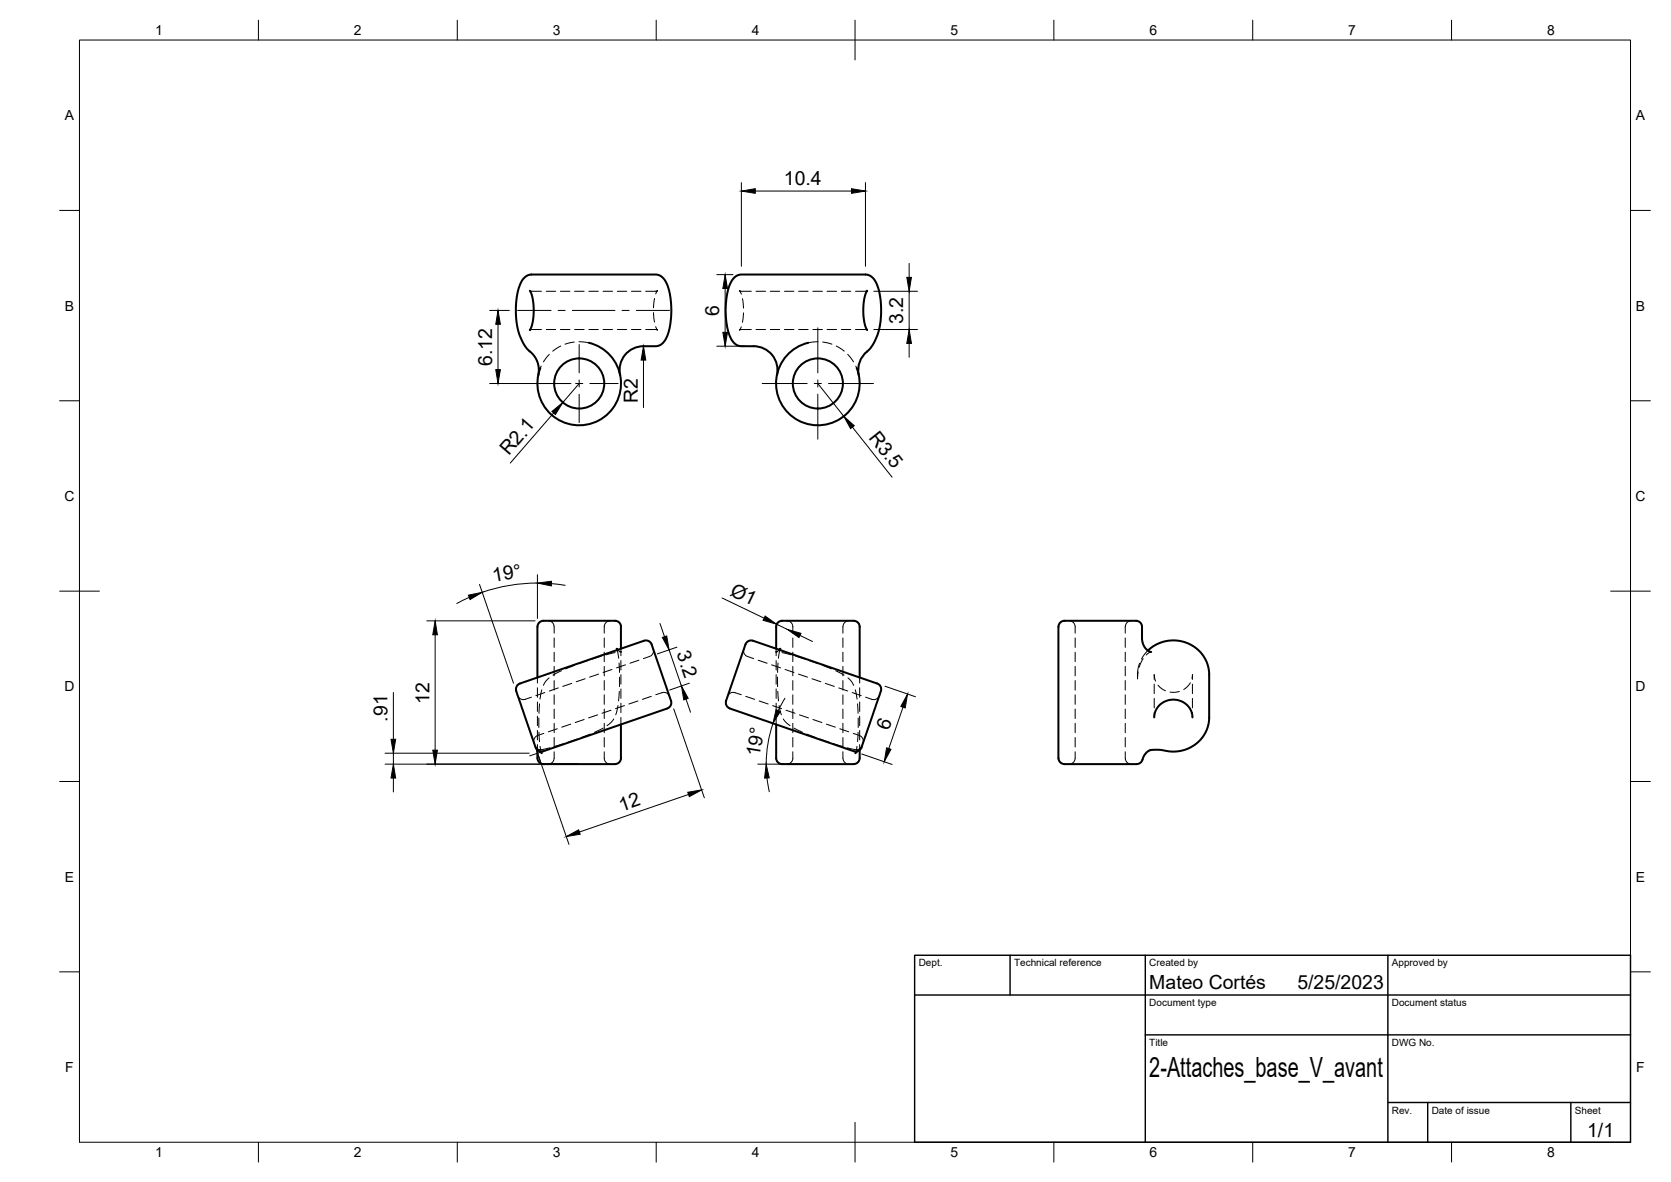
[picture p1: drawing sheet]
<svg xmlns="http://www.w3.org/2000/svg" width="420mm" height="297mm" viewBox="0 0 420 297" stroke-linecap="round" stroke-linejoin="round" font-family="sans-serif">
<!-- layer: Visible -->
<g fill="none" stroke="#000" stroke-width=".51">
<path d="M133.2 73.1l.7 1.7 .3 2.6-.2 3.4-.8 2.1M218 73.1l-.6 1.7-.3 2.6 .2 3.4 .7 2.1M135.4 94.2a6.9 6.9 0 0 0-2.9-6.5l-1.2-1.9-1.1-3-.4-2.6v-3.8l.4-3 .7-2.3 1.2-1.6 1.4-.5h31.5l1.1 .3 1.1 1.2 1 2.3 .5 3.4v3.6l-.3 2.7-1 2.8-1 1.2-.7 .4-.9 .1a11.9 11.9 0 0 0-5 .3 6 6 0 0 0-3.9 6.9M148.1 86.1a10.5 10.5 0 0 1 7.6 13.2 10.5 10.5 0 0 1-13.5 7 10.5 10.5 0 0 1-6.3-13.8M189.5 87h-3.3l-1.3-.5-1.1-1.5-.9-2.5-.4-4.1 .3-4.4 .5-2.1 .7-1.3 1.1-1.3 1.1-.3h31.5l1.4 .5 1.2 1.6 .9 2.7 .4 3.5-.2 3.3-.5 2.8-1.2 2.8-1.2 1.8a6.2 6.2 0 0 0-2.6 6.2M189.5 87a6 6 0 0 1 5.9 7.2M203.2 86.1a10.5 10.5 0 0 0-7.7 13.2 10.5 10.5 0 0 0 13.5 7 10.5 10.5 0 0 0 6.4-13.8M155.1 163l.2 .3M156.1 163v-5.5a1.72 1.72 0 0 0-2.2-1.5h-16.2a2.31 2.31 0 0 0-2.5 1l-.1 13.3M182.6 176.1a1.49 1.49 0 0 0 .9 1.9l31.2 10.8M195.2 163v-5.5a1.71 1.71 0 0 1 2.1-1.5h16.3a2.35 2.35 0 0 1 2.5 1l.1 13.3M196.2 163l-.2 .3"/>
<path d="M221.5 173.7l-4.9 14.2M221.5 173.7a1.48 1.48 0 0 0-.9-1.9l-31.3-10.8a1.72 1.72 0 0 0-2.1 1.6l-4.6 13.5M288.6 163.5l1.4-1.1 2-1 1.5-.4 2-.1 1.6 .3 1.8 .5 1.4 .8 1.5 1.3 1.3 2 .8 2.3 .1 12.4-.3 2.2-1.1 2.2-1.5 1.8-1.8 1.2-1.8 .6-2.1 .4-3.8-.5-2.2 .1-1.1 .5-.8 1.2a2.34 2.34 0 0 1-1.8 1.8h-17.4a1.84 1.84 0 0 1-2.2-1.5l.1-33.5a2.28 2.28 0 0 1 2.5-1h15.9a2.35 2.35 0 0 1 2.5 1v3.7l.3 1 .3 .8 .6 .8 1.2 .5M134.7 187.8a1.51 1.51 0 0 0 1.9 1l31.2-10.8a1.68 1.68 0 0 0 .7-2.5l-4.3-12.6a2.71 2.71 0 0 0-1.3-1.9h-.9l-31.3 10.8a1.73 1.73 0 0 0-.7 2.5l4.7 13.6M135.8 188.8l.4 .5M156.1 182.1v8.4a1.74 1.74 0 0 1-2.1 1.5h-16.6a1.87 1.87 0 0 1-2.3-1.5v-2M195.2 182.1v8.4a1.73 1.73 0 0 0 2.1 1.5h16.6a1.89 1.89 0 0 0 2.3-1.5v-2M215.5 188.8l-.4 .5M216.6 187.8a1.49 1.49 0 0 1-1.9 1M290.2 180.3l.3-1.6 1.1-1.5 1.2-.9 2-.5 1.8 .3 .8 .3 1 .8 1.1 1.5 .3 1.6"/>
<circle cx="145.6" cy="96.4" r="6.3"/>
<circle cx="205.6" cy="96.4" r="6.3"/>
</g>
<!-- layer: Hidden -->
<g fill="none" stroke="#000" stroke-width=".25">
<path d="M133.2 73.1l2.9 .1M137.4 73.2h2.3M140.9 73.2h2.4M144.5 73.2h2.4M148.1 73.2h2.3M151.6 73.2h2.4M155.2 73.2h2.4M158.8 73.2h2.4M162.3 73.2l3-.1-.4 .8M164.3 78.6l.3 2.3M164.6 75l-.3 2.4M186.7 75.1l.2 2.3"/>
<path d="M186.9 78.6l-.2 2.4M188.9 73.2l-2.9-.1 .4 .8M190.1 73.2h2.4M193.7 73.2h2.3M197.3 73.2h2.3M200.8 73.2h2.4M204.4 73.2h2.4M208 73.2h2.4M211.5 73.2h2.4M218 73.1l-2.9 .1M136.1 92l-.2 .5M136.1 82.8l-2.9 .1"/>
<path d="M137.4 82.8h2.3M138.1 89.1l-1.4 1.8M140.9 82.8h2.4M141 87l-2 1.3M144.4 86l-2.3 .5M144.5 82.8h2.4M145.6 85.9l2.4 .3M148.1 82.8h2.3M151.6 82.8h2.4M155.2 82.8h2.4M158.8 82.8h2.4M164.9 82.1l.4 .8-3-.1"/>
<path d="M186.4 82.1l-.4 .8 2.9-.1M190.1 82.8h2.4M193.7 82.8h2.3M197.3 82.8h2.3M200.8 82.8h2.4M204.4 82.8h2.4M205.7 85.9l-2.5 .3M206.9 86l2.3 .5M208 82.8h2.4M210.3 87l2 1.3M211.5 82.8h2.4M213.1 89.1l1.5 1.8"/>
<path d="M215.1 82.8l2.9 .1M215.2 92l.2 .5M137.8 156a1.54 1.54 0 0 1 1.5 1.5v1.6M153.4 156a1.51 1.51 0 0 0-1.5 1.5v1.6M197.8 156a1.51 1.51 0 0 1 1.5 1.5v1.6M213.4 156a1.54 1.54 0 0 0-1.5 1.5v1.6M268.8 156a1.54 1.54 0 0 1 1.5 1.5v1.6M284.4 156a1.54 1.54 0 0 0-1.5 1.5v1.6M130.2 174.8a1.51 1.51 0 0 0 1.9 .9l1.5-.5M135.1 170.3v1.3M135.1 172.8v2.4M135.1 176.4v2.4"/>
<path d="M135.1 180v2.4M135.7 176.9l-.2 2.3M136.2 173.3l-.4 2.4M137 174l-2.3 .8M138.1 170.4l-.9 .9-.6 .9M139.3 160.3v2.4M139.3 163.9v2.4M139.3 167.5v2.3M139.3 171v2.4M139.3 174.6v2.4M139.3 178.2v2.4M140.4 172.9l-2.3 .8"/>
<path d="M141.2 168.6l-2.2 1.1M143.8 171.7l-2.3 .8M144.5 167.2l-2.3 .9M147.1 170.6l-2.2 .7M147.8 166l-2.2 .8M150.3 179.6l-2.3 .8M150.5 169.4l-2.2 .8M151.2 164.9l-2.3 .7M151.9 160.3v2.4M151.9 163.9v2.4M151.9 167.5v2.3M151.9 171v2.4"/>
<path d="M151.9 174.6v2.4M151.9 178.2v2.4M153.6 178.5l-2.2 .7M153.9 168.2l-2.3 .8M154.7 164l-2.3 .6M155.1 163l.5 2.4M155.3 163.3l.9 .5h-.3M155.4 177.3l-.6 2.3M155.7 166.6l.1 2.4M155.7 173.7l-.2 2.4M155.8 170.2v2.4M156.1 163v1.8"/>
<path d="M156.1 166v2.4M156.1 169.6v2.3M156.1 173.1v2.4M156.1 176.7v2.4M157 177.3l-2.2 .8M157.3 167.1l-2.3 .7M160.4 176.2l-2.3 .7M160.7 165.9l-2.3 .8M163.8 175l-2.3 .8M164.2 163.1a1.49 1.49 0 0 1-.9 1.9l-1.5 .5M164.9 174.6l1.5-.5a1.5 1.5 0 0 1 1.9 .9M186.4 174.6l-1.6-.5a1.48 1.48 0 0 0-1.9 .9"/>
<path d="M187 163.1a1.46 1.46 0 0 0 1 1.9l1.5 .5M187.5 175l2.3 .8M190.6 165.9l2.3 .8M190.9 176.2l2.2 .7M194 167.1l2.3 .7M194.3 177.3l2.2 .8M195.2 163v1.8M195.2 166v2.4M195.2 169.6v2.3M195.2 173.1v2.4M195.2 176.7v2.4M195.5 170.2v2.4"/>
<path d="M195.6 173.7l.1 2.4M195.6 166.6l-.1 2.4M195.9 177.3l.5 2.3M196 163.3l-.9 .5h.3M196.2 163l-.5 2.4M196.6 164l2.3 .6M197.4 168.2l2.2 .8M197.7 178.5l2.2 .7M199.3 160.3v2.4M199.3 163.9v2.4M199.3 167.5v2.3M199.3 171v2.4"/>
<path d="M199.3 174.6v2.4M199.3 178.2v2.4M200.1 164.9l2.2 .7M200.8 169.4l2.2 .8M201 179.6l2.3 .8M203.5 166l2.2 .8M204.2 170.6l2.2 .7M206.8 167.2l2.2 .9M207.5 171.7l2.3 .8M210.1 168.6l2.1 1.1M210.9 172.9l2.2 .8M211.9 160.3v2.4"/>
<path d="M211.9 163.9v2.4M211.9 167.5v2.3M211.9 171v2.4M211.9 174.6v2.4M211.9 178.2v2.4M213.2 170.4l.9 .9 .6 .9M214.3 174l2.2 .8M215.1 173.3l.4 2.4M215.6 176.9l.2 2.3M216.2 170.3v1.3M216.2 172.8v2.4M216.2 176.4v2.4"/>
<path d="M216.2 180v2.4M221.1 174.8a1.51 1.51 0 0 1-1.9 .9l-1.5-.5M270.3 160.3v2.4M270.3 163.9v2.4M270.3 167.5v2.3M270.3 171v2.4M270.3 174.6v2.4M270.3 178.2v2.4M282.9 160.3v2.4M282.9 163.9v2.4M282.9 167.5v2.3M282.9 171v2.4"/>
<path d="M282.9 174.6v2.4M282.9 178.2v2.4M286.5 166.7l-.4 1.9-.1 2 .2-1.8M287.4 165.5l-1 2.2M288.6 163.5l-1.6 2.1M289.5 163.8l-1.3 .8M290.2 170.7v-1.2l.4 1.7M290.2 171.9v2.4M290.2 175.5v2.4M290.2 179.1v1.2M291.2 172.2l.8 .8 1.1 .6M296.5 173.8l-1 .2-1.3-.1"/>
<path d="M299.3 171.6l-.7 .9-1 .8M299.7 170.5l.1-1v1.2M299.8 171.9v2.4M299.8 175.5v2.4M299.8 179.1v1.2M134.5 187.4a2.09 2.09 0 0 0 2.7 .8l1-.3M134.6 187.7l.4 .6 .8 .5M135.1 183.6v2.3M135.1 187.1v1.4M135.5 180.4v2.4M135.5 184l.2 2.4M135.8 187.6l.4 1.7"/>
<path d="M136.7 184.3l-1.5 .5a1.56 1.56 0 0 0-.9 1.9M139.3 188.9v1.6a1.51 1.51 0 0 1-1.5 1.5M139.3 181.8v2.3M139.3 185.3v2.4M140.1 183.1l-2.2 .8M141.7 186.9l-2.3 .7M143.5 182l-2.3 .7M145.1 185.7l-2.3 .8M146.9 180.8l-2.3 .8M148.4 184.5l-2.2 .8M151.6 183l-2.1 1M151.9 188.9v1.6a1.51 1.51 0 0 0 1.5 1.5"/>
<path d="M151.9 181.8v2.3M151.9 185.3v2.4M154.3 180.7l-.8 1-.9 .7M156.1 180.3v1.8M195.2 180.3v1.8M197 180.7l.8 1 .8 .7M199.3 188.9v1.6a1.51 1.51 0 0 1-1.5 1.5M199.3 181.8v2.3M199.3 185.3v2.4M199.6 183l2.2 1M202.9 184.5l2.2 .8M204.4 180.8l2.3 .8"/>
<path d="M206.2 185.7l2.3 .8M207.8 182l2.2 .7M209.6 186.9l2.3 .7M211.2 183.1l2.2 .8M211.9 188.9v1.6a1.51 1.51 0 0 0 1.5 1.5M211.9 181.8v2.3M211.9 185.3v2.4M214.5 184.3l1.6 .5a1.54 1.54 0 0 1 .9 1.9M215.5 187.6l-.4 1.7M215.8 184l-.2 2.4M215.8 180.4v2.4M216.2 183.6v2.3"/>
<path d="M216.2 187.1v1.4M216.6 187.7l-.3 .6-.8 .5M216.8 187.4a2.09 2.09 0 0 1-2.7 .8l-1.1-.3M270.3 188.9v1.6a1.51 1.51 0 0 1-1.5 1.5M270.3 181.8v2.3M270.3 185.3v2.4M282.9 188.9v1.6a1.51 1.51 0 0 0 1.5 1.5M282.9 181.8v2.3M282.9 185.3v2.4"/>
</g>
<!-- layer: BORDER -->
<g fill="none" stroke="#000" stroke-width=".25">
<path d="M20 10.1h390v276.9h-390zM65 5.1v5M115 5.1v5M165 5.1v5M215 5.1v10M265 5.1v5M315 5.1v5M365 5.1v5M15 52.9h5M410 52.9h5M15 100.7h5M410 100.7h5"/>
<path d="M15 148.6h10M405 148.6h10M15 196.4h5M410 196.4h5M15 244.2h5M410 244.2h5M65 287v5M115 287v5M165 287v5M215 282.1v9.9M265 287v5M315 287v5"/>
<path d="M365 287v5"/>
</g>
<!-- layer: TITLEBLOCK -->
<path d="M230 240.1h180v46.9h-180zM230 250h180M254 240.1v9.9M288 240.1v46.9M349 240.1v46.9M288 260.1h122M349 277.1h61M359 277.1v9.9M395 277.1v9.9" fill="none" stroke="#000" stroke-width=".36"/>
<!-- layer: FD_Dimensions -->
<g fill="none" stroke="#000" stroke-width=".25">
<path d="M186.4 45.9v21M189.9 48h24.2M217.6 45.9v21M123.1 78h5M180.2 69h4.1M182.3 72.5v11M219.7 73.2h11M228.6 66.2v3.5M228.6 73.2v9.6M123.1 96.4h20.4M125.2 81.5v11.4M145.6 96.4l-4.1 4.7"/>
<path d="M161.8 90.5v11.9M180.2 87h7.2M205.6 96.4l6.6 8.2M219.7 82.8h11M228.6 86.3v3.5M139.2 103.8l-10.9 12.6M214.3 107.3l10 12.6M107.3 156h27.2M109.4 159.5v29M118 150.1l-3.1 1.6M120.6 146.9l8.5 24.8M135.1 144.4v11"/>
<path d="M135.1 146.5a42.6 42.6 0 0 0-13.8 2.3M138.6 146.7l3.5 .4M165.9 156.7l1.2 3.3M181.6 150.3l10.5 5M195.3 156.9l2.7 1.3M201.1 159.7l3.2 1.5M98.9 174v11.8M168.2 163.3l3.1 9.1M169.4 178.1l7.7 22.4M170.2 162.6l-4.9 1.7M172.5 175.7l1.1 3.3M173.3 171.7l-4.9 1.7"/>
<path d="M197.4 175.5l-1.7 3.1M222.5 172.5l7.7 2.6M227.1 177.7l-3.6 10.4M96.8 192h48.8M96.8 189.3h36.3M98.9 189.3v2.7M98.9 195.5v3.5M135.4 189.9l7.7 22.3M173.1 199.7l-27.4 9.4M190.5 192h11M192.9 195.5l.5 3.5M194.4 181.8a31.4 31.4 0 0 0-1.7 10.2"/>
<path d="M216.7 189.5l7.6 2.6"/>
</g>
<g fill="#000" stroke="#000" stroke-width=".25">
<path d="M186.4 48l3.5-.6v1.2zM214.1 47.4l3.5 .6-3.5 .6zM182.3 69l.6 3.5h-1.1zM228 69.7h1.2l-.6 3.5zM125.2 78l.6 3.5h-1.1zM124.7 92.9h1.1l-.6 3.5zM161.8 87l.6 3.5h-1.2zM181.8 83.5h1.1l-.6 3.5zM228.6 82.8l.6 3.5h-1.2zM138.8 103.4l2.7-2.3-1.8 3.1zM212.2 104.6l2.6 2.4-.9 .7zM109.4 156l.6 3.5h-1.2z"/>
<path d="M117.8 149.6l3.4-.7-3 1.8zM135.1 146.5l3.6-.4-.1 1.1zM166.5 160.2l1.1-.4 .6 3.5zM192.4 154.8l2.9 2.1-3.4-1zM198 158.2l3.4 1-.5 1zM171.3 172.4l1.7 3.1-1.1 .4zM195.1 178.3l1.1 .5-1.8 3zM228.2 174.4l-.6 3.5-1.1-.4zM98.9 192l.6 3.5h-1.2zM98.3 185.8h1.2l-.6 3.5zM108.8 188.5h1.2l-.6 3.5zM172.9 199.1l3.5-.6-3.1 1.7z"/>
<path d="M192.6 192l.8 3.5h-1.1zM222.9 187.9l1.1 .4-1.7 3.1zM142.4 210.2l3.1-1.7 .4 1.1z"/>
</g>
<!-- layer: Smart Centers -->
<g fill="none" stroke="#000" stroke-width=".25">
<path d="M130.2 78h8.4M140.3 78h1.8M143.9 78h10.7M156.4 78h1.8M160 78h8.4M135.8 96.4h7.2M144.7 96.4h1.8M145.6 86.6v7.1M145.6 95.5v1.8M145.6 99.1v7.1M148.3 96.4h7.1M191.6 96.4h11.3"/>
<path d="M204.7 96.4h1.8M205.6 82.4v11.3M205.6 95.5v1.8M205.6 99.1v11.3M208.3 96.4h11.3"/>
</g>
<!-- layer: Edge Extensions -->
<path d="M134.7 187.9l1.1 3.4M136.6 188.8l-3.4 1.2" fill="none" stroke="#000" stroke-width=".25"/>
<text font-size="7" x="289" y="270.6">2-Attaches_base_V_avant</text>
<g font-size="4.9">
<text x="197.1" y="46.6">10.4</text>
<text x="180.9" y="79.3" transform="rotate(-90 180.9 79.3)">6</text>
<text x="227.1" y="81.4" transform="rotate(-90 227.1 81.4)">3.2</text>
<text x="123.8" y="91.9" transform="rotate(-90 123.8 91.9)">6.12</text>
<text x="160.4" y="101.4" transform="rotate(-90 160.4 101.4)">R2</text>
<text x="218.3" y="110" transform="rotate(52 218.3 110)">R3.5</text>
<text x="127.9" y="114.7" transform="rotate(-49 127.9 114.7)">R2.1</text>
<text x="124.1" y="146.3" transform="rotate(-10 124.1 146.3)">19°</text>
<text x="183.3" y="149.4" transform="rotate(26 183.3 149.4)">Ø1</text>
<text x="170.1" y="164.2" transform="rotate(71 170.1 164.2)">3.2</text>
<text x="108" y="176.9" transform="rotate(-90 108 176.9)">12</text>
<text x="97.5" y="181.3" transform="rotate(-90 97.5 181.3)">.91</text>
<text x="223.5" y="183.7" transform="rotate(-71 223.5 183.7)">6</text>
<text x="191" y="190.3" transform="rotate(-80 191 190.3)">19°</text>
<text x="156.3" y="204" transform="rotate(-19 156.3 204)">12</text>
<text x="289" y="248.5">Mateo Cortés</text>
<text x="326.2" y="248.5">5/25/2023</text>
<text x="399.1" y="285.7">1/1</text>
</g>
<g font-size="3.5">
<text x="39" y="8.8">1</text>
<text x="89" y="8.8">2</text>
<text x="139" y="8.8">3</text>
<text x="189" y="8.8">4</text>
<text x="239" y="8.8">5</text>
<text x="289" y="8.8">6</text>
<text x="339" y="8.8">7</text>
<text x="389" y="8.8">8</text>
<text x="16.3" y="30.2">A</text>
<text x="411.3" y="30.2">A</text>
<text x="16.3" y="78">B</text>
<text x="411.3" y="78">B</text>
<text x="16.2" y="125.9">C</text>
<text x="411.2" y="125.9">C</text>
<text x="16.2" y="173.7">D</text>
<text x="411.2" y="173.7">D</text>
<text x="16.3" y="221.6">E</text>
<text x="411.3" y="221.6">E</text>
<text x="16.4" y="269.4">F</text>
<text x="411.4" y="269.4">F</text>
<text x="39" y="290.8">1</text>
<text x="89" y="290.8">2</text>
<text x="139" y="290.8">3</text>
<text x="189" y="290.8">4</text>
<text x="239" y="290.8">5</text>
<text x="289" y="290.8">6</text>
<text x="339" y="290.8">7</text>
<text x="389" y="290.8">8</text>
</g>
<g font-size="2.5">
<text x="231" y="242.9">Dept.</text>
<text x="255" y="242.9">Technical reference</text>
<text x="289" y="242.9">Created by</text>
<text x="350" y="242.9">Approved by</text>
<text x="289" y="252.8">Document type</text>
<text x="350" y="252.8">Document status</text>
<text x="289" y="262.9">Title</text>
<text x="350" y="262.9">DWG No.</text>
<text x="350" y="279.9">Rev.</text>
<text x="360" y="279.9">Date of issue</text>
<text x="396" y="279.9">Sheet</text>
</g>
</svg>
